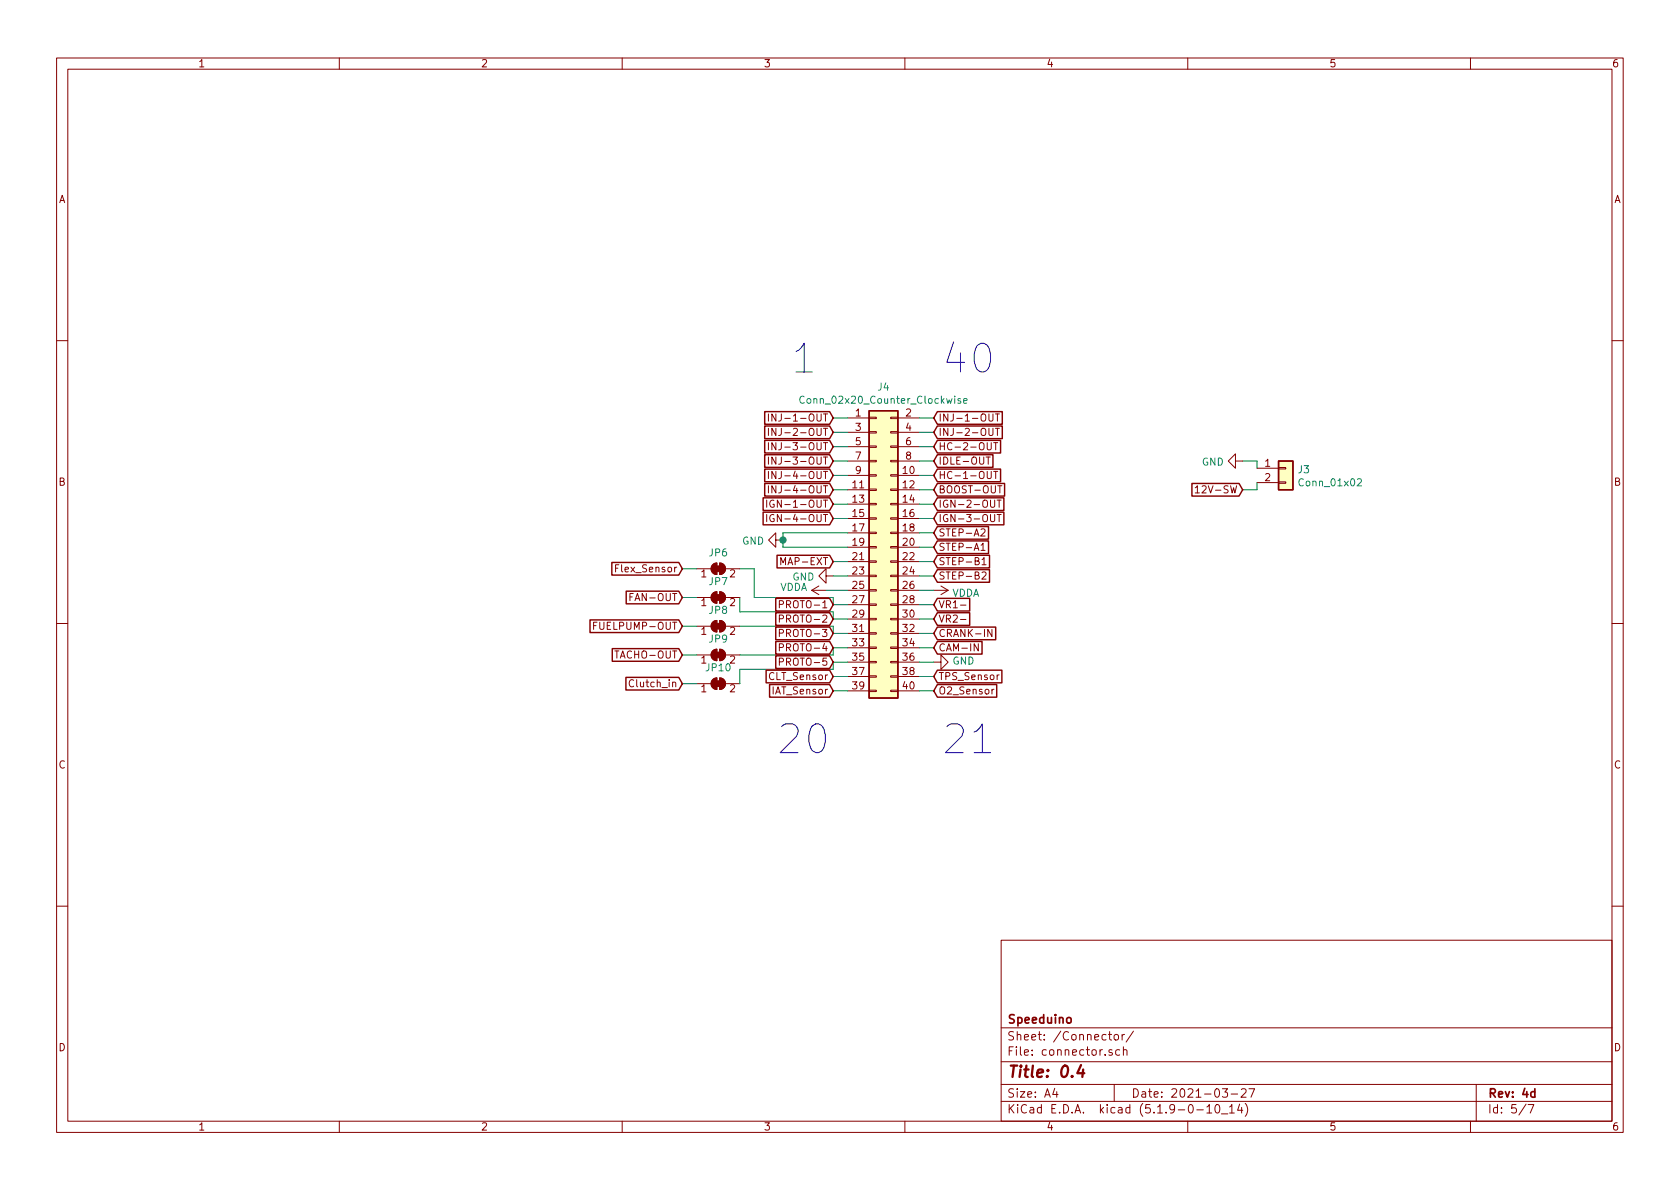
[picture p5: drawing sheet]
<svg xmlns="http://www.w3.org/2000/svg" width="297mm" height="210mm" viewBox="0 0 297 210" stroke-linecap="round" stroke-linejoin="round" font-family="sans-serif">
<g fill="none" stroke="#840000" stroke-width=".18">
<path d="M10 10.3h277v189.9h-277zM12 12.2h273v186.1h-273zM60 10.3v1.9M110 10.3v1.9M160 10.3v1.9M210 10.3v1.9M260 10.3v1.9M10 60.2h2M135.9 73.2v1.3M135.9 75.7v1.3M135.9 78.3v1.2M137.2 78.3v1.2l-.7-1.2v1.2"/>
<path d="M137.2 75.7v1.3l-.7-1.3v1.3M137.2 73.2v1.3l-.7-1.3v1.3M149.9 73.9h3.8M149.9 76.4h3.8M149.9 79h3.8M153.7 78.9h1.2v.2h-1.2zM153.7 76.3h1.2v.3h-1.2zM153.7 73.8h1.2v.2h-1.2zM157.5 78.9h1.2v.2h-1.2zM157.5 76.3h1.2v.3h-1.2zM157.5 73.8h1.2v.2h-1.2zM158.7 73.9h3.9"/>
<path d="M158.7 76.4h3.9M158.7 79h3.9M174.5 78.3v1l.3 .2h.2l.3-.2v-1M174.9 75.7v1.1l.2 .2h.2l.3-.2v-1.1M174.9 73.2v1l.2 .3h.2l.3-.3v-1M175.7 78.3h.7M176 75.7h.7M176 73.2h.7M176 78.3v1.2M176.4 73.2v1.3M176.4 75.7v1.3M285 60.2h2"/>
<path d="M109.4 99.9h-.6v1.2M126 99.9l.4-.3h.3v2a1.03 1.03 0 0 1-.9-.6 1.03 1.03 0 0 1 .2-1.1zM127.3 99.6a1.02 1.02 0 0 1 1 1 1.02 1.02 0 0 1-1 1zM135.6 88.4v1.3M135.6 91v1.2M135.9 80.8v1.3M135.9 83.4v1.2M135.9 85.9v1.3M136.8 88.5a.59 .59 0 0 0-.7 .6 .59 .59 0 0 0 .7 .6l.1-.5h-.2M136.8 91.1a.59 .59 0 0 0-.7 .5 .59 .59 0 0 0 .7 .6l.1-.5h-.2M137.2 95.5v-1.3l-1.3 1.3 1.3 1.3v-1.3h1.2M137.2 83.4v1.2l-.7-1.2v1.2"/>
<path d="M137.2 80.8v1.3l-.7-1.3v1.3M137.2 85.9v1.3l-.7-1.3v1.3M138 99.9v-1.3l.5 .9 .4-.9v1.3M149.9 84.1h3.8M149.9 86.6h3.8M149.9 89.1h3.8M149.9 91.7h3.8M149.9 94.2h3.8M149.9 96.8h3.8M149.9 99.3h3.8M149.9 81.5h3.8M153.7 99.2h1.2v.2h-1.2z"/>
<path d="M153.7 94.1h1.2v.3h-1.2zM153.7 91.6h1.2v.2h-1.2zM153.7 89h1.2v.3h-1.2zM153.7 86.5h1.2v.2h-1.2zM153.7 96.6h1.2v.3h-1.2zM153.7 83.9h1.2v.3h-1.2zM153.7 81.4h1.2v.3h-1.2zM157.5 99.2h1.2v.2h-1.2zM157.5 94.1h1.2v.3h-1.2zM157.5 91.6h1.2v.2h-1.2zM157.5 89h1.2v.3h-1.2zM157.5 86.5h1.2v.2h-1.2z"/>
<path d="M157.5 96.6h1.2v.3h-1.2zM157.5 83.9h1.2v.3h-1.2zM157.5 81.4h1.2v.3h-1.2zM158.7 84.1h3.9M158.7 86.6h3.9M158.7 89.1h3.9M158.7 91.7h3.9M158.7 94.2h3.9M158.7 96.8h3.9M158.7 99.3h3.9M158.7 81.5h3.9M173.5 93.6l.4-.1 .3 .4-.1 .2-.7 .7h.8"/>
<path d="M173.5 96.4l.3-.3v1.2M173.5 97.3h.7M173.6 99l.4-.4v1.3M173.6 99.9h.7M174.3 80.8h.8M174.5 83.4v1l.3 .2h.2l.3-.2v-1M175.1 88.4v1.1l.3 .2h.3l.2-.2v-1.1M175.1 91v1l.3 .2h.3l.2-.2v-1M175.7 83.4h.7M176 83.4v1.2M176.3 88.4h.7M176.3 91h.7"/>
<path d="M176.4 85.9h.7M176.7 88.4v1.3M176.7 91v1.2M211.3 86.3l.4-.4v1.3M211.3 87.2h.8M218.4 81.5v-1.2l-1.2 1.2 1.2 1.3v-1.3h1.3M222.2 82.8h3.9M222.2 85.3h3.9M226.1 85.2h1.2v.3h-1.2zM226.1 82.7h1.2v.2h-1.2zM10 110.3h2M105 110.6h.4"/>
<path d="M105.6 110h-.6v1.3M108.8 100.5h.4M111.4 105.6h.4M112 104.9h-.6v1.3M123.2 100.6h2.5M123.2 115.8h2.5M123.2 110.7h2.5M123.2 105.7h2.5M126 115.2l.4-.3 .3-.1v2a1.03 1.03 0 0 1-.9-.6 1.03 1.03 0 0 1 .2-1zM126 110.1l.4-.3 .3-.1v2.1a1.03 1.03 0 0 1-.9-.6 1.03 1.03 0 0 1 .2-1.1zM126 105l.4-.3 .3-.1v2.1a1.03 1.03 0 0 1-.9-.6 1.03 1.03 0 0 1 .2-1.1zM127.3 119.9a1.02 1.02 0 0 1 1 1 1.02 1.02 0 0 1-1 1z"/>
<path d="M127.3 114.8a1.02 1.02 0 0 1 1 1 1.02 1.02 0 0 1-1 1zM127.3 109.7a1.02 1.02 0 0 1 1 1 1.02 1.02 0 0 1-1 1.1zM127.3 104.6a1.02 1.02 0 0 1 1 1.1 1.02 1.02 0 0 1-1 1zM128.3 100.6h2.5M128.3 115.8h2.5M128.3 110.7h2.5M128.3 105.7h2.5M137.8 106.9l.6-.1 .1-.2v-.3l-.2-.1h-.5v1.3M137.8 109.4h.6l.1-.2v-.3l-.2-.1h-.5v1.2M137.8 112l.6-.1 .1-.2v-.3l-.2-.1h-.5v1.3M137.8 114.5l.6-.1 .1-.1v-.3l-.2-.2h-.5v1.3M137.8 117h.6l.1-.2v-.3l-.2-.1h-.5v1.2"/>
<path d="M143.5 104.4h2.5M143.5 104.4l1.3 .8M144.8 103.6l-1.3 .8M146 101.8v-1.2l-1.2 1.2 1.2 1.3v-1.3h1.3M149.9 104.4h3.8M149.9 101.8h3.8M149.9 106.9h3.8M149.9 109.5h3.8M149.9 112h3.8M149.9 114.5h3.8M149.9 117.1h3.8M149.9 119.6h3.8"/>
<path d="M153.7 101.7h1.2v.3h-1.2zM153.7 104.3h1.2v.2h-1.2zM153.7 106.8h1.2v.3h-1.2zM153.7 109.3h1.2v.3h-1.2zM153.7 111.9h1.2v.2h-1.2zM153.7 114.4h1.2v.3h-1.2zM153.7 117h1.2v.2h-1.2zM153.7 119.5h1.2v.3h-1.2zM157.5 101.7h1.2v.3h-1.2zM157.5 104.3h1.2v.2h-1.2zM157.5 106.8h1.2v.3h-1.2zM157.5 109.3h1.2v.3h-1.2z"/>
<path d="M157.5 111.9h1.2v.2h-1.2zM157.5 114.4h1.2v.3h-1.2zM157.5 117h1.2v.2h-1.2zM157.5 119.5h1.2v.3h-1.2zM158.7 104.4h3.9M158.7 101.8h3.9M158.7 106.9h3.9M158.7 109.5h3.9M158.7 112h3.9M158.7 114.5h3.9M158.7 117.1h3.9M158.7 119.6h3.9"/>
<path d="M165.1 117.1h1.3v-1.3l1.2 1.3-1.2 1.3v-1.3M165.1 104.4h2.5M166.4 103.6l1.2 .8M167.6 104.4l-1.2 .8M169.8 107h1M169.8 109.5h1M173 113.8v1.3l-.8-1.3v1.3M173.6 101.3l.5-.2 .2 .4v.2l-.7 .7h.7M175.4 111.3v1.3l-.7-1.3v1.3M176.7 119.3l-.3 .1-.1 .2M285 110.3h2M112 120.3a.6 .6 0 0 0-.8 .4 .6 .6 0 0 0 .6 .8l.2-.2"/>
<path d="M123.2 120.9h2.5M126 120.2l.4-.3h.3v2a1.03 1.03 0 0 1-.9-.6 1.03 1.03 0 0 1 .2-1.1zM128.3 120.9h2.5M149.9 122.2h3.8M153.7 122h1.2v.3h-1.2zM157.5 122h1.2v.3h-1.2zM158.7 122.2h3.9M175.7 121.9l-.3 .2M10 160.2h2M177 166.3h108v32h-108zM285 160.2h2M60 198.3v1.9"/>
<path d="M110 198.3v1.9M160 198.3v1.9M177 194.8h108M177 191.8h108M177 187.8h108M177 181.8h108M186.5 192.5l-.4 1h1M186.8 193v1M196 182.9h.5M196.2 182.4v1.3l.3 .2M196.6 185.7l-.3-.1-.2 .2v.2l.5 .2v.3h-.5M197 191.8v3"/>
<path d="M197.1 183.1l.2-.2 .4 .2v.7l-.2 .1-.4-.1zM198 185.7l-.4-.1-.3 .3v.6l.3 .1 .4-.1M198.4 182.9v1M198.6 185.7l.2-.1 .4 .1 .1 .9M198.6 185.1v1.5M198.8 182.9l-.4 .3M200.4 182.3l-1.3 2M210 198.3v1.9M211.6 196.3h1.2M213.4 195.8l.4-.5v1.5M213.4 196.8h.8M215 195.4l.3-.1a.94 .94 0 0 1 0 1.5 .8 .8 0 0 1-.6-.6 .8 .8 0 0 1 .3-.8z"/>
<path d="M216 197h1.1M216.1 192.5h.9l-.4 .6 .4 .1v.7l-.2 .1-.7-.1M217.4 195.8l.4-.5v1.5M217.4 196.8h.8M217.7 193.5h1.1M219.2 195.2l-.4 1.1h.9M219.5 192.7l.2-.2h.3l.3 .2v.3v.2l-.9 .8h.9M219.5 195.8v1M220.2 195.1a1.71 1.71 0 0 1 0 2.3M220.8 192.5h1l-.6 1.5M260 198.3v1.9M261 191.8v6.5"/>
<path d="M269.8 195.2l-1.2 2M270.2 195.3h1l-.6 1.5"/>
</g>
<path d="M188.7 180.1l.2-.2 .4 .2v.7l-.2 .1-.4-.1zM271.4 193.1l-.4-.1-.3 .3v.6l.3 .1 .4-.1M271.4 192.5v1.5" fill="none" stroke="#840000" stroke-width=".3"/>
<path d="M191.1 188.3l-.6 1.5h1.2M191.5 189.1l-.1 1.3" fill="none" stroke="#840000" stroke-width=".41"/>
<g fill="#840000" stroke="#840000" stroke-width=".18">
<path d="M126 99.9l.4-.3h.3v2a1.03 1.03 0 0 1-.9-.6 1.03 1.03 0 0 1 .2-1.1z"/>
<path d="M127.3 99.6a1.02 1.02 0 0 1 1 1 1.02 1.02 0 0 1-1 1z"/>
<path d="M126.5 100.1h1v1h-1z"/>
<path d="M126 120.2l.4-.3h.3v2a1.03 1.03 0 0 1-.9-.6 1.03 1.03 0 0 1 .2-1.1z"/>
<path d="M127.3 119.9a1.02 1.02 0 0 1 1 1 1.02 1.02 0 0 1-1 1z"/>
<path d="M126.5 120.4h1v1h-1z"/>
<path d="M126 115.2l.4-.3 .3-.1v2a1.03 1.03 0 0 1-.9-.6 1.03 1.03 0 0 1 .2-1z"/>
<path d="M127.3 114.8a1.02 1.02 0 0 1 1 1 1.02 1.02 0 0 1-1 1z"/>
<path d="M126.5 115.3h1v1h-1z"/>
<path d="M126 110.1l.4-.3 .3-.1v2.1a1.03 1.03 0 0 1-.9-.6 1.03 1.03 0 0 1 .2-1.1z"/>
<path d="M127.3 109.7a1.02 1.02 0 0 1 1 1 1.02 1.02 0 0 1-1 1.1z"/>
<path d="M126.5 110.2h1v1h-1z"/>
<path d="M126 105l.4-.3 .3-.1v2.1a1.03 1.03 0 0 1-.9-.6 1.03 1.03 0 0 1 .2-1.1z"/>
<path d="M127.3 104.6a1.02 1.02 0 0 1 1 1.1 1.02 1.02 0 0 1-1 1z"/>
<path d="M126.5 105.2h1v1h-1z"/>
</g>
<g fill="#ffffc2" stroke="#ffffc2" stroke-width=".18">
<path d="M226.1 81.5h2.5v5.1h-2.5z"/>
<path d="M153.7 72.6h5v50.8h-5z"/>
</g>
<g fill="none" stroke="#840000" stroke-width=".25">
<path d="M135.2 77.9h11.5l.6 1.1-.6 1.1h-11.5zM135.2 75.3h11.5l.6 1.1-.6 1.2h-11.5zM135.2 72.8h11.5l.6 1.1-.6 1.1h-11.5zM153.7 72.6h5v50.8h-5zM165.7 77.9h11.2v2.2h-11.2l-.6-1.1zM165.7 75.3h11.5v2.3h-11.5l-.6-1.2zM165.7 72.8h11.5v2.2h-11.5l-.6-1.1zM108.2 99.5h11.8l.6 1.1-.6 1.1h-11.8zM134.9 88h11.8l.6 1.1-.6 1.2h-11.8zM134.9 90.6h11.8l.6 1.1-.6 1.1h-11.8zM135.2 83h11.5l.6 1.1-.6 1.1h-11.5zM135.2 80.4h11.5l.6 1.1-.6 1.1h-11.5z"/>
<path d="M135.2 85.5h11.5l.6 1.1-.6 1.1h-11.5zM137.4 98.2h9.3l.6 1.1-.6 1.1h-9.3zM165.7 83h11.2v2.2h-11.2l-.6-1.1zM165.7 80.4h9.9v2.2h-9.9l-.6-1.1zM165.7 88h11.8v2.3h-11.8l-.6-1.2zM165.7 85.5h11.9v2.2h-11.9l-.6-1.1zM165.7 93.1h9.1v2.2h-9.1l-.6-1.1zM165.7 95.7h9.1v2.2h-9.1l-.6-1.1zM165.7 98.2h9.3v2.2h-9.3l-.6-1.1zM165.7 90.6h11.8v2.2h-11.8l-.6-1.1zM210.7 85.5h8.4l.6 1.1-.6 1.1h-8.4zM226.1 81.5h2.5v5.1h-2.5z"/>
<path d="M104.3 109.6h15.7l.6 1.1-.6 1.2h-15.7zM108.3 114.7h11.7l.6 1.1-.6 1.1h-11.7zM110.7 119.8h9.3l.6 1.1-.6 1.1h-9.3zM110.7 104.5h9.3l.6 1.2-.6 1.1h-9.3zM135.5 118.5h11.2l.6 1.1-.6 1.1h-11.2zM137.2 105.8h9.5l.6 1.1-.6 1.1h-9.5zM137.2 108.4h9.5l.6 1.1-.6 1.1h-9.5zM137.2 110.9h9.5l.6 1.1-.6 1.1h-9.5zM137.2 113.4h9.5l.6 1.1-.6 1.2h-9.5zM137.2 116h9.5l.6 1.1-.6 1.1h-9.5zM165.7 100.7h9.3v2.3h-9.3l-.6-1.2zM165.7 105.8h5.7v2.2h-5.7l-.6-1.1z"/>
<path d="M165.7 108.4h5.7v2.2h-5.7l-.6-1.1zM165.7 110.9h10.3v2.2h-10.3l-.6-1.1zM165.7 118.5h11.4v2.2h-11.4l-.6-1.1zM165.7 113.4h7.9v2.3h-7.9l-.6-1.2zM136.1 121.1h10.6l.6 1.1-.6 1.1h-10.6zM165.7 121.1h10.5v2.2h-10.5l-.6-1.1z"/>
</g>
<path d="M142.2 70.2a.6 .6 0 0 0-.8 .4 .6 .6 0 0 0 .6 .7l.2-.1M169.8 70.5h-.3l-.2 .2 .1 .1 .4 .2v.3h-.5M170.4 70.9l.6-.1-.1-.3h-.3l-.2 .2v.6h.5M240 84.8l.5-.1 .2 .3v.2l-.8 .7h.8" fill="none" stroke="#008484" stroke-width=".18"/>
<g fill="none" stroke="#008400" stroke-width=".18">
<path d="M147.3 73.9h2.6M147.3 76.4h2.6M147.3 79h2.6M162.6 73.9h2.5M162.6 76.4h2.5M162.6 79h2.5M147.3 89.1h2.6M147.3 81.5h2.6M147.3 84.1h2.6M147.3 86.6h2.6M147.3 91.7h2.6M147.3 99.3h2.6"/>
<path d="M149.9 94.2h-11.5v2.6h11.5M162.6 89.1h2.5M162.6 81.5h2.5M162.6 84.1h2.5M162.6 86.6h2.5M162.6 94.2h2.5M162.6 96.8h2.5M162.6 91.7h2.5M162.6 99.3h2.5M219.7 81.5h2.5v1.3M222.2 85.3v1.3h-2.5M120.6 105.7h2.6"/>
<path d="M120.6 100.6h2.6M120.6 110.7h2.6M120.6 115.8h2.6M130.8 100.6h2.5v5.1h14v1.2h2.6M130.8 105.7v2.5h16.5v1.3h2.6M130.8 110.7h16.5v1.3h2.6M146 104.4h3.9M147.3 101.8h2.6M147.3 119.6h2.6M149.9 114.5h-2.6v1.3h-16.5M149.9 117.1h-2.6v1.3h-16.5v2.5M162.6 101.8h2.5"/>
<path d="M162.6 104.4h2.5M162.6 119.6h2.5M162.6 117.1h2.5M162.6 106.9h2.5M162.6 109.5h2.5M162.6 112h2.5M162.6 114.5h2.5M120.6 120.9h2.6M147.3 122.2h2.6M162.6 122.2h2.5"/>
</g>
<circle cx="138.4" cy="95.5" r=".51" fill="#008400" stroke="#008400" stroke-width=".25"/>
<g font-size="7.1" fill="#0000c2">
<text x="139.7" y="66">1</text>
<text x="166.4" y="66">40</text>
<text x="137.2" y="133.3">20</text>
<text x="166.4" y="133.3">21</text>
</g>
<text font-size="2.8" fill="#840000" x="178" y="190.5">Title: 0.4</text>
<g font-size="2.1" fill="#840000">
<text x="178" y="184">Sheet: /Connector/</text>
<text x="178" y="181">Speeduino</text>
<text x="178" y="186.7">File: connector.sch</text>
<text x="178" y="196.9">KiCad E.D.A. kicad (5.1.9-0-10_14)</text>
<text x="178" y="194.1">Size: A4</text>
<text x="200" y="194.1">Date: 2021-03-27</text>
<text x="263" y="194.1">Rev: 4d</text>
<text x="263" y="196.9">Id: 5/7</text>
</g>
<g font-size="1.8" fill="#840000">
<text x="35" y="11.9">1</text>
<text x="85" y="11.9">2</text>
<text x="135" y="11.9">3</text>
<text x="185" y="11.9">4</text>
<text x="235" y="11.9">5</text>
<text x="285" y="11.9">6</text>
<text x="10.4" y="35.9">A</text>
<text x="285.4" y="35.9">A</text>
<text x="137.9" y="77.1">INJ-2-OUT</text>
<text x="137.9" y="74.5">INJ-1-OUT</text>
<text x="151.3" y="73.7">1</text>
<text x="151.3" y="76.2">3</text>
<text x="160.2" y="73.7">2</text>
<text x="160.2" y="76.2">4</text>
<text x="165.9" y="77.1">INJ-2-OUT</text>
<text x="165.9" y="74.5">INJ-1-OUT</text>
<text x="137.9" y="79.6">INJ-3-OUT</text>
<text x="137.9" y="82.2">INJ-3-OUT</text>
<text x="151.3" y="78.7">5</text>
<text x="151.3" y="81.3">7</text>
<text x="151.3" y="83.8">9</text>
<text x="159.7" y="83.8">10</text>
<text x="160.2" y="78.7">6</text>
<text x="160.2" y="81.3">8</text>
<text x="165.9" y="79.6">HC-2-OUT</text>
<text x="165.9" y="82.2">IDLE-OUT</text>
<text x="223.7" y="82.5">1</text>
<text x="10.4" y="85.9">B</text>
<text x="137.5" y="89.8">IGN-1-OUT</text>
<text x="137.9" y="84.7">INJ-4-OUT</text>
<text x="137.9" y="87.2">INJ-4-OUT</text>
<text x="150.8" y="86.4">11</text>
<text x="150.8" y="88.9">13</text>
<text x="159.7" y="86.4">12</text>
<text x="159.7" y="88.9">14</text>
<text x="165.9" y="84.7">HC-1-OUT</text>
<text x="165.9" y="89.8">IGN-2-OUT</text>
<text x="165.9" y="87.2">BOOST-OUT</text>
<text x="212.3" y="87.2">12V-SW</text>
<text x="223.7" y="85.1">2</text>
<text x="285.4" y="85.9">B</text>
<text x="137.5" y="92.3">IGN-4-OUT</text>
<text x="150.8" y="91.4">15</text>
<text x="150.8" y="94">17</text>
<text x="159.7" y="91.4">16</text>
<text x="159.7" y="94">18</text>
<text x="165.9" y="94.9">STEP-A2</text>
<text x="165.9" y="92.3">IGN-3-OUT</text>
<text x="109.3" y="101.2">Flex_Sensor</text>
<text x="138.6" y="99.9">MAP-EXT</text>
<text x="150.8" y="96.5">19</text>
<text x="150.8" y="99.1">21</text>
<text x="150.8" y="101.6">23</text>
<text x="159.7" y="96.5">20</text>
<text x="159.7" y="99.1">22</text>
<text x="159.7" y="101.6">24</text>
<text x="165.9" y="97.4">STEP-A1</text>
<text x="165.9" y="99.9">STEP-B1</text>
<text x="111.9" y="106.3">FAN-OUT</text>
<text x="124" y="102.1">1</text>
<text x="124" y="107.2">1</text>
<text x="129.1" y="102.1">2</text>
<text x="129.1" y="107.2">2</text>
<text x="138.7" y="107.6">PROTO-1</text>
<text x="150.8" y="104.1">25</text>
<text x="150.8" y="106.7">27</text>
<text x="159.7" y="104.1">26</text>
<text x="159.7" y="106.7">28</text>
<text x="165.9" y="102.5">STEP-B2</text>
<text x="165.9" y="107.6">VR1-</text>
<text x="105.8" y="111.4">FUELPUMP-OUT</text>
<text x="124" y="112.3">1</text>
<text x="129.1" y="112.3">2</text>
<text x="138.7" y="110.1">PROTO-2</text>
<text x="138.7" y="112.6">PROTO-3</text>
<text x="150.8" y="109.2">29</text>
<text x="150.8" y="111.8">31</text>
<text x="159.7" y="109.2">30</text>
<text x="159.7" y="111.8">32</text>
<text x="165.9" y="110.1">VR2-</text>
<text x="165.9" y="112.6">CRANK-IN</text>
<text x="109.2" y="116.5">TACHO-OUT</text>
<text x="124" y="117.3">1</text>
<text x="129.1" y="117.3">2</text>
<text x="138.7" y="115.2">PROTO-4</text>
<text x="138.7" y="117.7">PROTO-5</text>
<text x="150.8" y="114.3">33</text>
<text x="150.8" y="116.8">35</text>
<text x="150.8" y="119.4">37</text>
<text x="159.7" y="114.3">34</text>
<text x="159.7" y="116.8">36</text>
<text x="159.7" y="119.4">38</text>
<text x="165.9" y="115.2">CAM-IN</text>
<text x="111.8" y="121.5">Clutch_in</text>
<text x="124" y="122.4">1</text>
<text x="129.1" y="122.4">2</text>
<text x="136.1" y="120.3">CLT_Sensor</text>
<text x="136.7" y="122.8">IAT_Sensor</text>
<text x="150.8" y="121.9">39</text>
<text x="159.7" y="121.9">40</text>
<text x="165.9" y="122.8">O2_Sensor</text>
<text x="165.9" y="120.3">TPS_Sensor</text>
<text x="10.4" y="135.9">C</text>
<text x="285.4" y="135.9">C</text>
<text x="10.4" y="185.9">D</text>
<text x="285.4" y="185.9">D</text>
<text x="35" y="199.9">1</text>
<text x="85" y="199.9">2</text>
<text x="135" y="199.9">3</text>
<text x="185" y="199.9">4</text>
<text x="235" y="199.9">5</text>
<text x="285" y="199.9">6</text>
</g>
<g font-size="1.8" fill="#008484">
<text x="142.3" y="71.4">Conn_02x20_Counter_Clockwise</text>
<text x="155.2" y="69.1">J4</text>
<text x="212.5" y="82.3">GND</text>
<text x="229.6" y="83.7">J3</text>
<text x="230" y="86">Conn_01x02</text>
<text x="125.4" y="98.4">JP6</text>
<text x="131.2" y="96.3">GND</text>
<text x="125.4" y="103.5">JP7</text>
<text x="137.9" y="104.5">VDDA</text>
<text x="140.1" y="102.7">GND</text>
<text x="168.3" y="105.5">VDDA</text>
<text x="125.4" y="113.6">JP9</text>
<text x="125.4" y="108.6">JP8</text>
<text x="124.9" y="118.7">JP10</text>
<text x="168.4" y="117.5">GND</text>
</g>
</svg>
